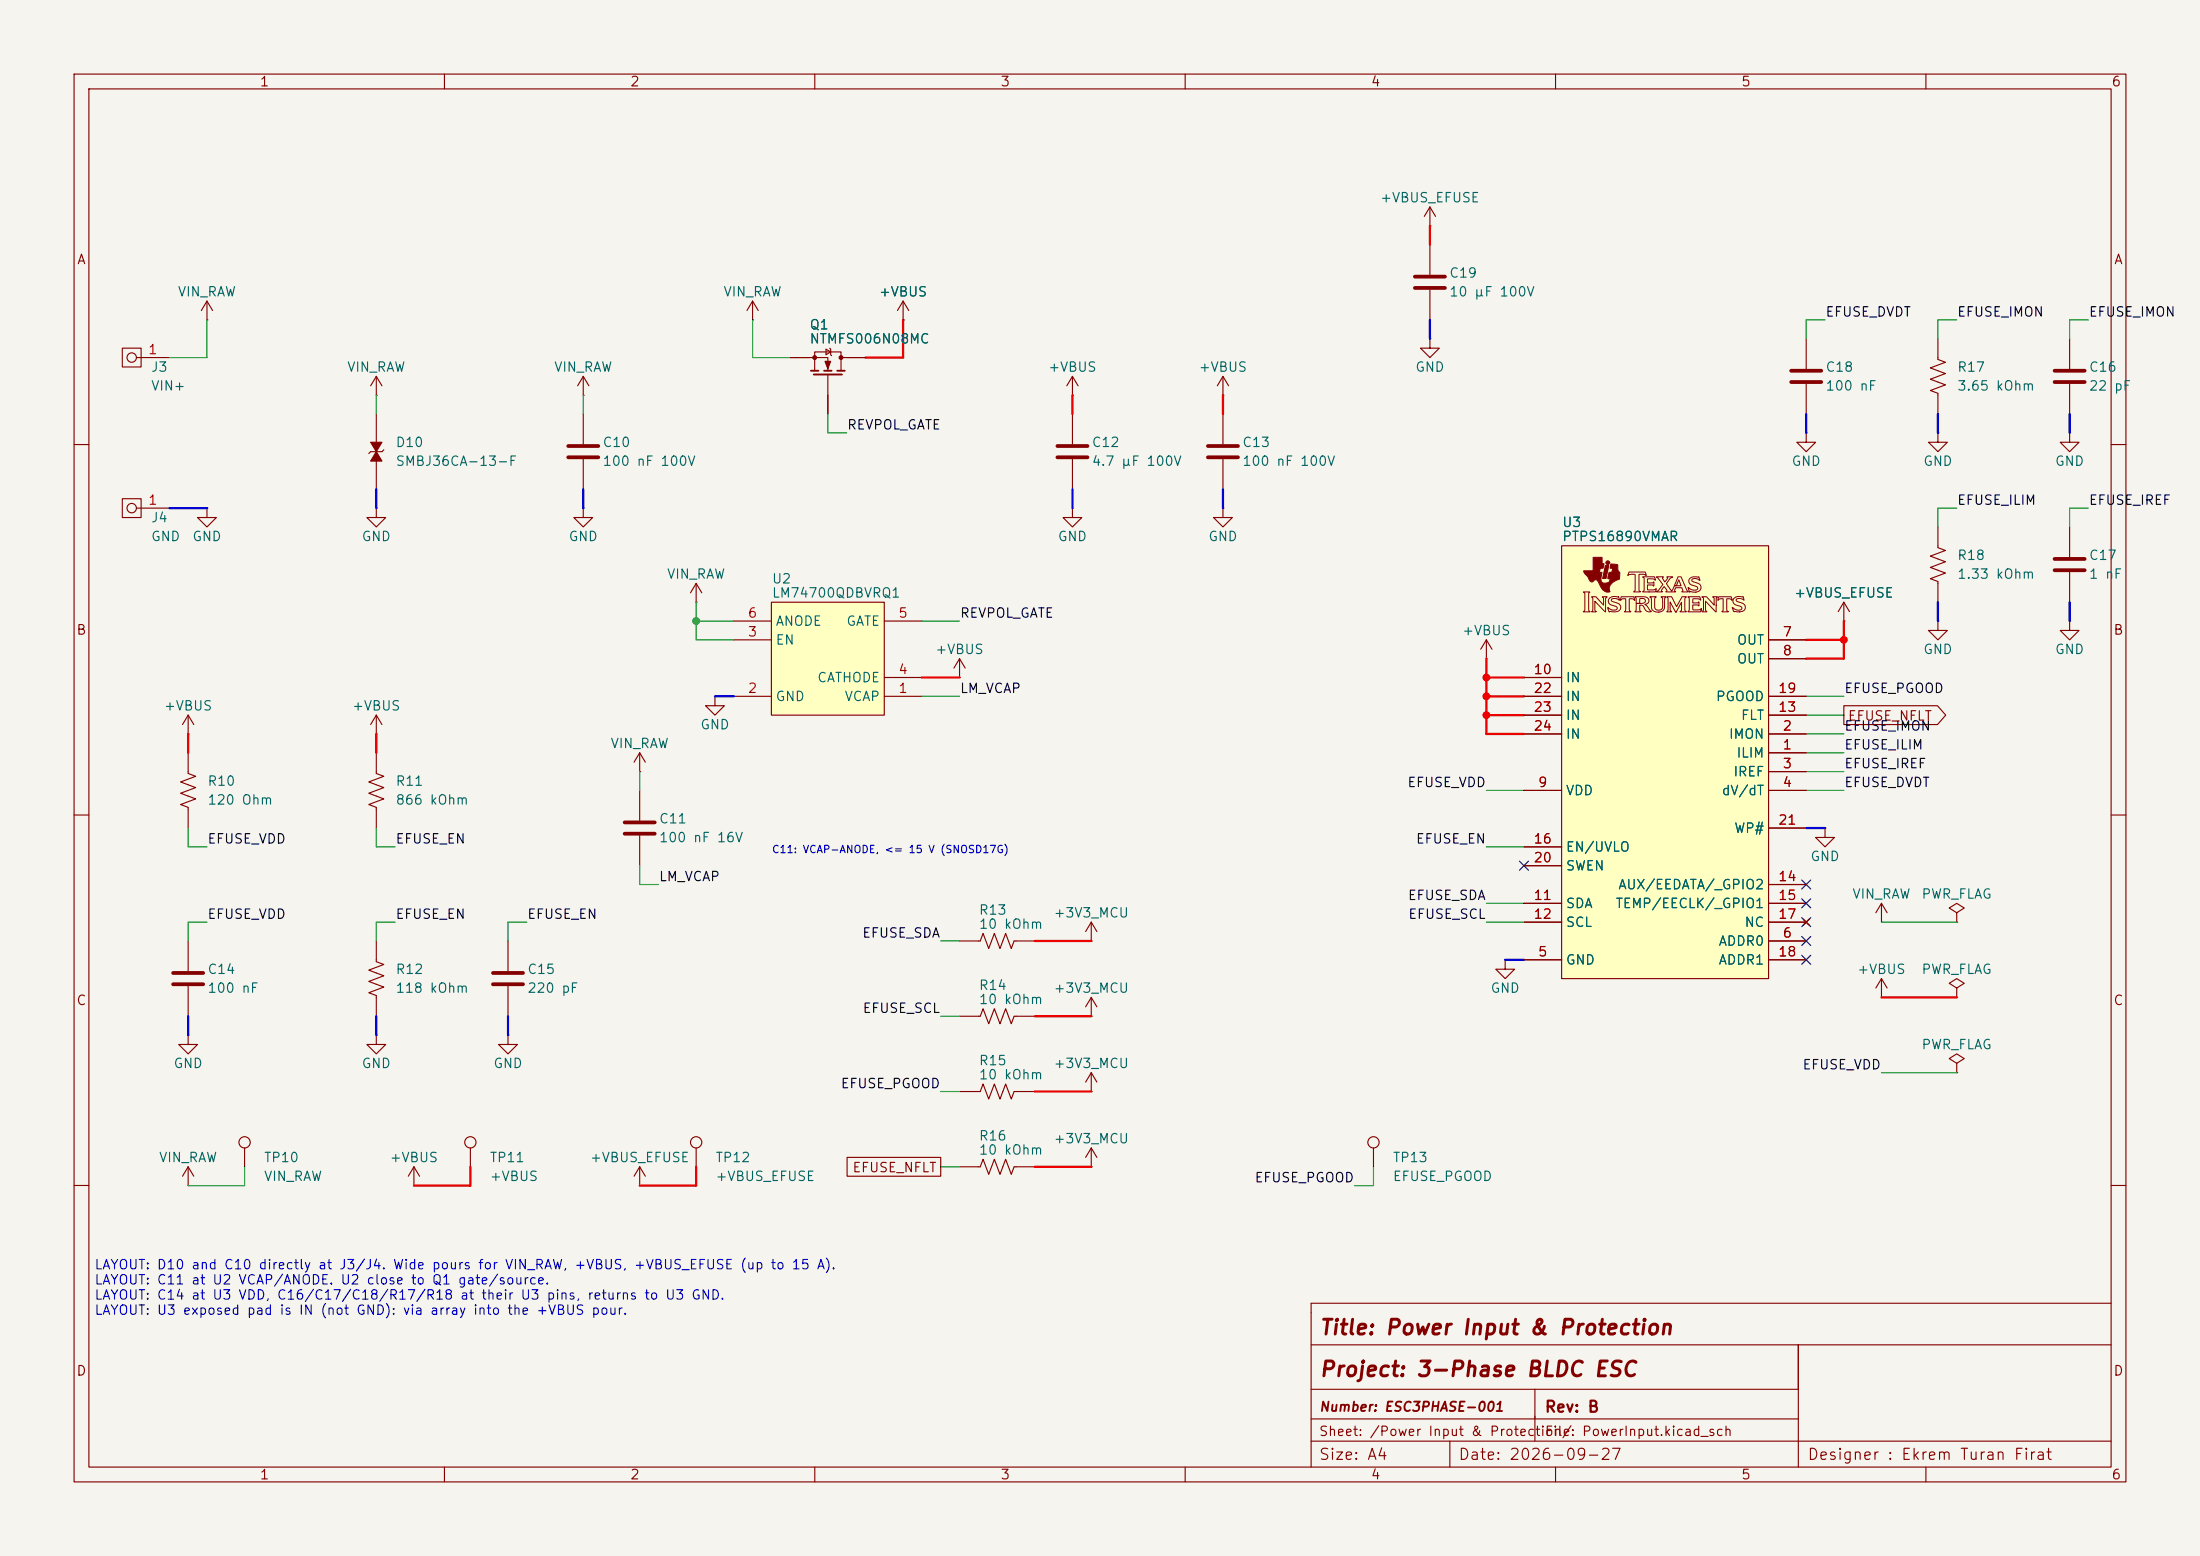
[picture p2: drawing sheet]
<svg xmlns="http://www.w3.org/2000/svg" width="297mm" height="210mm" viewBox="0 0 297 210" stroke-linecap="round" stroke-linejoin="round" font-family="sans-serif">
<path d="M0 0h297v210h-297z" fill="#f5f4ef" stroke="#f5f4ef" stroke-width=".14"/>
<g fill="none" stroke="#840000" stroke-width=".15">
<path d="M10 10h277v190h-277zM12 12h273v186h-273zM60 10v2M110 10v2M160 10v2M210 10v2M260 10v2M261.6 58.4v1.3h1.3l-1.3 1.3-1.3-1.3h1.3M261.6 58.4h.1M279.4 58.4v1.3h1.3l-1.3 1.3-1.3-1.3h1.3M279.4 58.4h.1M10 60h2"/>
<path d="M78.7 68.6v1.3h1.3l-1.3 1.2-1.2-1.2h1.2M78.7 68.6h.1M285 60h2M10 110h2M25.4 101.6v2.8l1 .4-2 .7 2 .8-2 .8 2 .7-2 .8 1 .4v2.8M285 110h2M50.8 127v2.8l1 .4-2 .7 2 .8-2 .8 2 .7-2 .8 1 .4v2.8M50.8 139.7v1.3h1.3l-1.3 1.2-1.3-1.2h1.3M50.8 139.7h.1M68.6 139.7v1.3h1.2l-1.2 1.2-1.3-1.2h1.3M68.6 139.7h.1M68.6 127v4.1"/>
<path d="M68.6 133.1v4.1M63.5 154.9v2.6M10 160h2M285 160h2M285 175.9h-108v22.1M60 198v2M110 198v2M160 198v2M177 194.5h108M177 191.5h65.8M177 187.5h65.8M177 181.5h108"/>
<path d="M195.7 194.5v3.5M207.2 187.5v7M210 198v2M242.8 181.5v16.5M260 198v2"/>
<circle cx="63.5" cy="154.2" r=".76"/>
</g>
<path d="M66.5 131.3h4.1M66.5 132.8h4.1" fill="none" stroke="#840000" stroke-width=".51"/>
<g fill="#000">
<path d="M219.9 77.2h1.9a.36 .36 0 0 1 .3 .1 .36 .36 0 0 1 .1 .4l-.3-.2-.6 .1v2l.1 .3h-.8l.2-.2v-1.9a.23 .23 0 0 0-.1-.3 .23 .23 0 0 0-.3 0h-.4l-.2 .2zM221.8 77.8h1.5l.1 .5a.92 .92 0 0 0-1-.1v.5h.7l.2-.2v.6l-.2-.1-.7-.1v.4a.22 .22 0 0 0 0 .3 .22 .22 0 0 0 .3 0h.6l.3-.2-.1 .5h-1.7l.2-.2v-1.6zM223.6 77.8h1a.44 .44 0 0 0 .2 .7l.1-.2a.23 .23 0 0 0 .2-.2 .23 .23 0 0 0-.1-.2l.8-.1-.3 .3-.5 .7 .5 .8a.17 .17 0 0 0 .2 .2 .17 .17 0 0 0 .1-.3l.2-.5h.9l-.3-.7-.3 .7h-.3l.5-1.1h.4l.8 1.7 .2 .3h-.8a.33 .33 0 0 0 .1-.3 .33 .33 0 0 0-.3-.3h-.7v.1a.29 .29 0 0 0 0 .5h-1.3a.23 .23 0 0 0 .2-.3 .23 .23 0 0 0-.2-.2l-.2-.2h-.1a.49 .49 0 0 0-.2 .6v.1h-.8l.3-.2 .6-.8zM228.1 78.1a1.62 1.62 0 0 1 1.2-.2l.2 .4a.81 .81 0 0 0-1.1 0l.2 .2a1.09 1.09 0 0 1 1 .7 .94 .94 0 0 1-1.4 .6l-.1 .1-.2-.6a.98 .98 0 0 0 1.3 .2 .79 .79 0 0 0-.8-.5l-.2-.2a.54 .54 0 0 1-.1-.7zM213.8 79.9h.8l-.1 .2v2.3l.1 .2h-.8l.1-.3 .1-1.5-.1-.7zM214.9 80.5h.5l1.1 1.2v-.3a.79 .79 0 0 0-.2-.8l.7-.1-.2 .3v1.8l-1.5-1.5v.6a.82 .82 0 0 0 .2 .9h-.6a.56 .56 0 0 0 .1-.7v-.3a.97 .97 0 0 0-.1-1zM217.3 80.8a1.67 1.67 0 0 1 1.1-.3h.1l.1 .5a.76 .76 0 0 0-1.1 0l.2 .2a1.22 1.22 0 0 1 1.1 .7 .76 .76 0 0 1-1.1 .7h-.4a.41 .41 0 0 1-.3-.5l.1-.1a.86 .86 0 0 0 1.2 .1 1.04 1.04 0 0 0-.9-.5h-.1a.53 .53 0 0 1 0-.8zM218.9 80.5h1.7l.1 .5a.47 .47 0 0 0-.7-.1v1a.46 .46 0 0 0 .1 .6l-.8 .1a.55 .55 0 0 0 .2-.7v-.8a.24 .24 0 0 0-.1-.3 .24 .24 0 0 0-.3 0l-.3 .2zM220.7 80.5h.8a1 1 0 0 1 1.1 .5 .52 .52 0 0 1-.6 .6l.9 .9a.69 .69 0 0 1-1-.6l-.2-.2h-.3v.3a.37 .37 0 0 0 .1 .5l-.8 .1a.69 .69 0 0 0 .2-.8v-.4h.7a.38 .38 0 0 0 .5-.3 .38 .38 0 0 0-.5-.3 .23 .23 0 0 0-.3 .1 .23 .23 0 0 0 .1 .2v.3h-.5v-.2a.61 .61 0 0 0-.2-.7zM222.7 80.5l.9 .1a.49 .49 0 0 0-.2 .7v.2a.6 .6 0 0 0 .2 .8 .6 .6 0 0 0 .7-.1l.2-.2v-.8a.5 .5 0 0 0-.2-.6l.6-.1a.72 .72 0 0 0-.2 .9v.3a.81 .81 0 0 1-.3 .8 .81 .81 0 0 1-.8 .1 .89 .89 0 0 1-.7-1.2v-.3a.48 .48 0 0 0-.2-.6zM225 80.5h.7l.6 1.4 .8-1.4h.6a.87 .87 0 0 0-.3 1 1.1 1.1 0 0 0 .2 1l.1 .1-.9-.1a.44 .44 0 0 0 .2-.6v-.6l-.8 1.3-.7-1.4v.4a.84 .84 0 0 0 .1 .9l.1 .1h-.7l.2-.2v-.6v-1zM227.9 80.5h1.6l.1 .5-.3-.2h-.5a.23 .23 0 0 0-.2 0 .23 .23 0 0 0-.1 .3v.3h.7l.2-.2v.6l-.2-.1-.7-.1v.4a.24 .24 0 0 0 .1 .3 .24 .24 0 0 0 .3 0h.1a.7 .7 0 0 0 .7-.2l-.1 .5h-1.7l.1-.2 .1-.6-.1-1z"/>
<path d="M229.8 80.5h.6l1 1.2v-.5a.52 .52 0 0 0-.2-.6l.7-.1-.2 .3v1.8l-1.5-1.5 .1 1.3 .1 .2h-.6l.2-.2v-.5v-1.1zM232 80.5h1.7l.1 .5-.2-.2h-.5v1.6l.2 .2h-.8l.1-.3v-1.4l-.4-.1-.3 .2zM234.1 80.7a1.36 1.36 0 0 1 1.2-.1v-.1l.1 .5a.79 .79 0 0 0-1 0 .99 .99 0 0 0 .8 .4 .62 .62 0 0 1 .4 .8 .62 .62 0 0 1-.8 .4h-.7l-.2-.6a1.4 1.4 0 0 0 1 .3 .29 .29 0 0 0 .2-.3 .29 .29 0 0 0-.3-.2 .67 .67 0 0 1-.7-.3 .67 .67 0 0 1 0-.8z"/>
</g>
<path d="M210.8 73.7h28v58.4h-28z" fill="#ffffc2"/>
<g fill="none" stroke="#840000" stroke-width=".14">
<path d="M213.8 79.9h.8l-.1 .2v2.3l.1 .2h-.8l.1-.3 .1-1.5-.1-.7zM219.9 77.2h1.9a.36 .36 0 0 1 .3 .1 .36 .36 0 0 1 .1 .4l-.3-.2-.6 .1v2l.1 .3h-.8l.2-.2v-1.9a.23 .23 0 0 0-.1-.3 .23 .23 0 0 0-.3 0h-.4l-.2 .2zM221.8 77.8h1.5l.1 .5a.92 .92 0 0 0-1-.1v.5h.7l.2-.2v.6l-.2-.1-.7-.1v.4a.22 .22 0 0 0 0 .3 .22 .22 0 0 0 .3 0h.6l.3-.2-.1 .5h-1.7l.2-.2v-1.6zM223.6 77.8h1a.44 .44 0 0 0 .2 .7l.1-.2a.23 .23 0 0 0 .2-.2 .23 .23 0 0 0-.1-.2l.8-.1-.3 .3-.5 .7 .5 .8a.17 .17 0 0 0 .2 .2 .17 .17 0 0 0 .1-.3l.2-.5h.9l-.3-.7-.3 .7h-.3l.5-1.1h.4l.8 1.7 .2 .3h-.8a.33 .33 0 0 0 .1-.3 .33 .33 0 0 0-.3-.3h-.7v.1a.29 .29 0 0 0 0 .5h-1.3a.23 .23 0 0 0 .2-.3 .23 .23 0 0 0-.2-.2l-.2-.2h-.1a.49 .49 0 0 0-.2 .6v.1h-.8l.3-.2 .6-.8zM228.1 78.1a1.62 1.62 0 0 1 1.2-.2l.2 .4a.81 .81 0 0 0-1.1 0l.2 .2a1.09 1.09 0 0 1 1 .7 .94 .94 0 0 1-1.4 .6l-.1 .1-.2-.6a.98 .98 0 0 0 1.3 .2 .79 .79 0 0 0-.8-.5l-.2-.2a.54 .54 0 0 1-.1-.7zM214.9 80.5h.5l1.1 1.2v-.3a.79 .79 0 0 0-.2-.8l.7-.1-.2 .3v1.8l-1.5-1.5v.6a.82 .82 0 0 0 .2 .9h-.6a.56 .56 0 0 0 .1-.7v-.3a.97 .97 0 0 0-.1-1zM217.3 80.8a1.67 1.67 0 0 1 1.1-.3h.1l.1 .5a.76 .76 0 0 0-1.1 0l.2 .2a1.22 1.22 0 0 1 1.1 .7 .76 .76 0 0 1-1.1 .7h-.4a.41 .41 0 0 1-.3-.5l.1-.1a.86 .86 0 0 0 1.2 .1 1.04 1.04 0 0 0-.9-.5h-.1a.53 .53 0 0 1 0-.8zM218.9 80.5h1.7l.1 .5a.47 .47 0 0 0-.7-.1v1a.46 .46 0 0 0 .1 .6l-.8 .1a.55 .55 0 0 0 .2-.7v-.8a.24 .24 0 0 0-.1-.3 .24 .24 0 0 0-.3 0l-.3 .2zM220.7 80.5h.8a1 1 0 0 1 1.1 .5 .52 .52 0 0 1-.6 .6l.9 .9a.69 .69 0 0 1-1-.6l-.2-.2h-.3v.3a.37 .37 0 0 0 .1 .5l-.8 .1a.69 .69 0 0 0 .2-.8v-.4h.7a.38 .38 0 0 0 .5-.3 .38 .38 0 0 0-.5-.3 .23 .23 0 0 0-.3 .1 .23 .23 0 0 0 .1 .2v.3h-.5v-.2a.61 .61 0 0 0-.2-.7zM222.7 80.5l.9 .1a.49 .49 0 0 0-.2 .7v.2a.6 .6 0 0 0 .2 .8 .6 .6 0 0 0 .7-.1l.2-.2v-.8a.5 .5 0 0 0-.2-.6l.6-.1a.72 .72 0 0 0-.2 .9v.3a.81 .81 0 0 1-.3 .8 .81 .81 0 0 1-.8 .1 .89 .89 0 0 1-.7-1.2v-.3a.48 .48 0 0 0-.2-.6zM225 80.5h.7l.6 1.4 .8-1.4h.6a.87 .87 0 0 0-.3 1 1.1 1.1 0 0 0 .2 1l.1 .1-.9-.1a.44 .44 0 0 0 .2-.6v-.6l-.8 1.3-.7-1.4v.4a.84 .84 0 0 0 .1 .9l.1 .1h-.7l.2-.2v-.6v-1zM227.9 80.5h1.6l.1 .5-.3-.2h-.5a.23 .23 0 0 0-.2 0 .23 .23 0 0 0-.1 .3v.3h.7l.2-.2v.6l-.2-.1-.7-.1v.4a.24 .24 0 0 0 .1 .3 .24 .24 0 0 0 .3 0h.1a.7 .7 0 0 0 .7-.2l-.1 .5h-1.7l.1-.2 .1-.6-.1-1z"/>
<path d="M229.8 80.5h.6l1 1.2v-.5a.52 .52 0 0 0-.2-.6l.7-.1-.2 .3v1.8l-1.5-1.5 .1 1.3 .1 .2h-.6l.2-.2v-.5v-1.1zM232 80.5h1.7l.1 .5-.2-.2h-.5v1.6l.2 .2h-.8l.1-.3v-1.4l-.4-.1-.3 .2zM234.1 80.7a1.36 1.36 0 0 1 1.2-.1v-.1l.1 .5a.79 .79 0 0 0-1 0 .99 .99 0 0 0 .8 .4 .62 .62 0 0 1 .4 .8 .62 .62 0 0 1-.8 .4h-.7l-.2-.6a1.4 1.4 0 0 0 1 .3 .29 .29 0 0 0 .2-.3 .29 .29 0 0 0-.3-.2 .67 .67 0 0 1-.7-.3 .67 .67 0 0 1 0-.8z"/>
</g>
<g fill="#840000" stroke="#840000" stroke-width=".14">
<path d="M216.7 76.3h.3a.16 .16 0 0 1 .2 .1 .16 .16 0 0 1-.1 .2l-.3 1.5h-.4z"/>
<path d="M215.1 75.2h1.2v.8l.2 .1-.1 .6a.34 .34 0 0 0-.4 .3l-.1 .2 .4 .1-.2 .7a.58 .58 0 0 0 .2 .6 .58 .58 0 0 0 .7 .1l.3-.1v-.3a.16 .16 0 0 0 .1-.2 .16 .16 0 0 0-.3 0v-.1l.1-.8h.4l.1-.5h-.3a.4 .4 0 0 1 .2-.6l.8 .1v.3a.66 .66 0 0 0 .3 .7l-.1 1-.4 .1a1.32 1.32 0 0 0-.9 1.6 1.34 1.34 0 0 1-1.4-1.1 .56 .56 0 0 0-.6-.5 .42 .42 0 0 1-.5 .2 .42 .42 0 0 1-.3-.4l-.2-.3a.85 .85 0 0 1-.5-.8h1.3z"/>
<circle cx="217.1" cy="75.9" r=".26"/>
</g>
<g fill="none" stroke="#840000" stroke-width=".15">
<path d="M16.5 47h2.5v2.5h-2.5zM18.4 48.3h4.5M27.9 43.2h.1M27.9 40.6l-.7 1.3M27.9 40.6l.8 1.3M27.9 40.6v2.6M50.8 53.3h.1M50.8 50.8l-.8 1.3M50.8 50.8l.8 1.3M50.8 50.8v2.5M50.8 55.9v3.8M243.8 58.4v1.3h1.3l-1.3 1.3-1.2-1.3h1.2"/>
<path d="M243.8 58.4h.1M243.8 45.7v4.1M243.8 51.8v4.1M279.4 45.7v4.1M279.4 51.8v4.1M16.5 67.3h2.5v2.6h-2.5zM18.4 68.6h4.5M27.9 68.6v1.3h1.3l-1.3 1.2-1.2-1.2h1.2M27.9 68.6h.1M50.8 68.6v1.3h1.3l-1.3 1.2-1.3-1.2h1.3M50.8 68.6h.1M50.8 62.2v3.8"/>
<path d="M51.8 60.7l-.2 .3h-1.6l-.2 .2M94 78.7v2.6M94 78.7l-.8 1.3M94 78.7l.7 1.3M210.8 73.7h28v58.4h-28zM279.4 71.1v4.1M279.4 77.2v4.1M25.4 99.1h.1M25.4 96.5v2.6M25.4 96.5l-.8 1.3M25.4 96.5l.8 1.3M94 81.3h.1"/>
<path d="M96.5 94v1.3h1.3l-1.3 1.2-1.3-1.2h1.3M96.5 94h.1M205.7 99.1h5.1M205.7 91.4h5.1M205.7 96.5h5.1M205.7 94h5.1M238.8 99.1h5M238.8 86.4h5M238.8 88.9h5M238.8 96.5h5M238.8 94h5M86.4 104.1h.1"/>
<path d="M86.4 101.6v2.5M86.4 106.7v4M86.4 112.8v4M86.4 101.6l-.8 1.3M86.4 101.6l.7 1.3M205.7 106.7h5.1M205.7 114.3h5.1M205.7 116.8h5.1M238.8 101.6h5M238.8 104.1h5M238.8 106.7h5M238.8 119.4h5"/>
<path d="M238.8 111.8h5M246.4 111.8v1.2h1.2l-1.2 1.3-1.3-1.3h1.3M246.4 111.8h.1M25.4 139.7v1.3h1.3l-1.3 1.2-1.3-1.2h1.3M25.4 139.7h.1M25.4 127v4.1M25.4 133.1v4.1M147.3 127h.1M147.3 137.2h.1M147.3 124.5l-.7 1.2M147.3 124.5l.8 1.2M147.3 124.5v2.5"/>
<path d="M147.3 134.6v2.6M147.3 134.6l-.7 1.3M147.3 134.6l.8 1.3M205.7 129.5h5.1M205.7 121.9h5.1M205.7 124.5h5.1M238.8 129.5h5M238.8 127h5M238.8 121.9h5M238.8 124.5h5M243.5 124.1l.7 .7M244.2 124.1l-.7 .7"/>
<path d="M254 124.5h.1M254 134.6h.1M254 121.9l-.8 1.3M254 121.9l.8 1.3M254 121.9v2.6M254 132.1v2.5M254 132.1l-.8 1.3M254 132.1l.8 1.3M264.2 133.4l1-.7-1-.6-1.1 .6 1.1 .7v1.2M264.2 134.6h.1M264.2 123.2l1-.6-1-.7-1.1 .7 1.1 .6v1.3M264.2 124.5h.1"/>
<path d="M25.4 157.5l-.8 1.3M25.4 157.5l.8 1.3M25.4 157.5v2.5M33 154.9v2.6M55.9 157.5l-.8 1.3M55.9 157.5l.7 1.3M55.9 157.5v2.5M86.4 157.5l-.8 1.3M86.4 157.5l.7 1.3M86.4 157.5v2.5M94 154.9v2.6M129.5 147.3h2.8l.4-1 .8 2 .7-2 .8 2 .8-2 .7 2 .4-1h2.8"/>
<path d="M264.2 143.5l1-.6-1-.7-1.1 .7 1.1 .6v1.3M264.2 144.8h.1M25.4 160h.1M55.9 160h.1M86.4 160h.1"/>
<circle cx="17.8" cy="48.3" r=".63"/>
<circle cx="17.8" cy="68.6" r=".63"/>
<circle cx="33" cy="154.2" r=".76"/>
<circle cx="94" cy="154.2" r=".76"/>
</g>
<path d="M241.8 50h4.1M241.8 51.6h4.1M277.4 50h4M277.4 51.6h4M277.4 75.4h4M277.4 77h4M84.3 111h4.1M84.3 112.5h4.1M23.4 131.3h4M23.4 132.8h4" fill="none" stroke="#840000" stroke-width=".51"/>
<g fill="#840000" stroke="#840000" stroke-width=".15">
<path d="M50 59.7h1.6l-.8 1.3z"/>
<path d="M50.8 61l.8 1.2h-1.6z"/>
</g>
<path d="M104.1 81.3h15.3v15.2h-15.3z" fill="#ffffc2"/>
<g fill="none" stroke="#840000" stroke-width=".15">
<path d="M193 30.5h.1M193 27.9v2.6M193 33v4.1M193 39.1v4.1M193 27.9l-.7 1.3M193 27.9l.8 1.3M78.7 53.3h.1M78.7 50.8v2.5M78.7 55.9v4M78.7 50.8l-.7 1.3M78.7 50.8l.8 1.3M101.6 43.2h.1"/>
<path d="M101.6 40.6l-.8 1.3M101.6 40.6l.8 1.3M101.6 40.6v2.6M106.7 48.3h5.1v1.7M110 50v-2.5h3.5v2.5M111.5 47.1l.6 .4-.6 .4zM111.8 50.5v5.4M112 47l.1 .1v.8l.2 .1M113.5 48.3h3.3M121.9 43.2h.1M121.9 40.6l-.7 1.3M121.9 40.6l.8 1.3"/>
<path d="M121.9 40.6v2.6M144.8 53.3h.1M144.8 50.8l-.8 1.3M144.8 50.8l.7 1.3M144.8 50.8v2.5M144.8 55.9v4M165.1 53.3h.1M165.1 50.8l-.8 1.3M165.1 50.8l.8 1.3M165.1 50.8v2.5M165.1 55.9v4M193 45.7v1.3h1.3l-1.3 1.3-1.2-1.3h1.2"/>
<path d="M193 45.7h.1M261.6 45.7v2.8l1 .4-2 .8 2 .7-2 .8 2 .7-2 .8 1 .4v2.8M78.7 62v4M144.8 68.6v1.3h1.2l-1.2 1.2-1.3-1.2h1.3M144.8 68.6h.1M144.8 62v4M165.1 68.6v1.3h1.3l-1.3 1.2-1.3-1.2h1.3M165.1 68.6h.1M165.1 62v4M261.6 71.1v2.8l1 .4-2 .8 2 .7-2 .8 2 .7-2 .8 1 .4v2.8M50.8 99.1h.1M50.8 96.5v2.6"/>
<path d="M50.8 96.5l-.8 1.3M50.8 96.5l.8 1.3M99.1 94h5M99.1 86.4h5M99.1 83.8h5M104.1 81.3h15.3v15.2h-15.3zM119.4 94h5.1M119.4 91.4h5.1M119.4 83.8h5.1M129.5 91.4h.1M129.5 88.9l-.7 1.3M129.5 88.9l.8 1.3"/>
<path d="M129.5 88.9v2.5M200.7 88.9h.1M200.7 86.4l-.8 1.2M200.7 86.4l.7 1.2M200.7 86.4v2.5M205.7 94h5.1M205.7 91.4h5.1M205.7 99.1h5.1M205.7 96.5h5.1M238.8 94h5M238.8 86.4h5M238.8 99.1h5"/>
<path d="M238.8 88.9h5M238.8 96.5h5M248.9 83.8h.1M248.9 95.2h12.7l1.1 1.3-1.1 1.3h-12.7zM248.9 81.3l-.7 1.3M248.9 81.3l.8 1.3M248.9 81.3v2.5M261.6 83.8v1.3h1.3l-1.3 1.3-1.3-1.3h1.3M261.6 83.8h.1M279.4 83.8v1.3h1.3l-1.3 1.3-1.3-1.3h1.3M279.4 83.8h.1M50.8 101.6v2.8l1 .4-2 .7 2 .8-2 .8 2 .7-2 .8 1 .4v2.8"/>
<path d="M205.7 106.7h5.1M205.7 114.3h5.1M205.7 116.8h5.1M238.8 101.6h5M238.8 104.1h5M238.8 106.7h5M238.8 119.4h5M238.8 111.8h5M129.5 127h2.8l.4-1 .8 2 .7-2 .8 2 .8-2 .7 2 .4-1h2.8M129.5 137.2h2.8l.4-1.1 .8 2.1 .7-2.1 .8 2.1 .8-2.1 .7 2.1 .4-1h2.8M203.2 129.5v1.3h1.3l-1.3 1.3-1.3-1.3h1.3M203.2 129.5h.1"/>
<path d="M205.7 129.5h5.1M205.7 121.9h5.1M205.7 124.5h5.1M238.8 127h5M238.8 129.5h5M238.8 121.9h5M238.8 124.5h5M243.5 124.1l.7 .7M244.2 124.1l-.7 .7M114.4 156.2h12.6v2.6h-12.6zM129.5 157.5h2.8l.4-1 .8 2 .7-2 .8 2 .8-2 .7 2 .4-1h2.8M147.3 157.5h.1"/>
<path d="M147.3 147.3h.1M147.3 154.9l-.7 1.3M147.3 154.9l.8 1.3M147.3 144.8v2.5M147.3 154.9v2.6M147.3 144.8l-.7 1.3M147.3 144.8l.8 1.3M185.4 154.9v2.6"/>
<circle cx="185.4" cy="154.2" r=".76"/>
</g>
<path d="M191 37.3h4.1M191 38.9h4.1M76.7 60.2h4.1M76.7 61.7h4.1M142.7 60.2h4.1M142.7 61.7h4.1M163.1 60.2h4M163.1 61.7h4" fill="none" stroke="#840000" stroke-width=".51"/>
<path d="M109.5 50h1M109.9 50.5h3.8M111.3 50h1M113 50h1" fill="none" stroke="#840000" stroke-width=".25"/>
<g fill="#840000" stroke="#840000" stroke-width=".15">
<path d="M111.4 48.8h.7l-.3 1z"/>
<circle cx="113.5" cy="48.3" r=".25"/>
<circle cx="110" cy="48.3" r=".25"/>
</g>
<g fill="none" stroke="#009600" stroke-width=".15">
<path d="M27.9 43.2v5.1h-5M50.8 53.3v2.6M78.7 53.3v2.6M101.6 43.2v5.1h5.1M111.8 55.9v2.5h2.5M246.4 43.2h-2.6v2.5M264.2 43.2h-2.6v2.5M281.9 43.2h-2.5v2.5M264.2 68.6h-2.6v2.5M281.9 68.6h-2.5v2.5M94 81.3v5.1h5.1M94 83.8h5.1"/>
<path d="M124.5 83.8h5M124.5 94h5M243.8 94h5.1M243.8 99.1h5.1M243.8 96.5h5.1M25.4 111.8v2.5h2.5M50.8 111.8v2.5h2.5M86.4 116.8v2.6h2.5M86.4 104.1v2.6M200.7 114.3h5M200.7 106.7h5M243.8 101.6h5.1"/>
<path d="M243.8 104.1h5.1M243.8 106.7h5.1M27.9 124.5h-2.5v2.5M53.3 124.5h-2.5v2.5M71.1 124.5h-2.5v2.5M127 127h2.5M127 137.2h2.5M200.7 124.5h5M200.7 121.9h5M254 124.5h10.2M33 157.5v2.5h-7.6M127 157.5h2.5"/>
<path d="M127 147.3h2.5M185.4 157.5v2.5h-2.5M254 144.8h10.2"/>
</g>
<g fill="none" stroke="#f00" stroke-width=".3">
<path d="M193 30.5v2.5M121.9 43.2v5.1h-5.1M144.8 53.3v2.6M165.1 53.3v2.6M25.4 99.1v2.5M50.8 99.1v2.5M124.5 91.4h5M200.7 91.4h5M200.7 94h5M200.7 88.9v10.2h5M200.7 96.5h5M243.8 86.4h5.1"/>
<path d="M248.9 83.8v5.1h-5.1M139.7 137.2h7.6M139.7 127h7.6M254 134.6h10.2M63.5 157.5v2.5h-7.6M94 157.5v2.5h-7.6M139.7 147.3h7.6M139.7 157.5h7.6"/>
</g>
<g fill="none" stroke="#00f" stroke-width=".3">
<path d="M193 43.2v2.5M243.8 55.9v2.5M261.6 55.9v2.5M279.4 55.9v2.5M22.9 68.6h5M50.8 66v2.6M78.7 66v2.6M144.8 66v2.6M165.1 66v2.6M96.5 94h2.6M261.6 81.3v2.5M279.4 81.3v2.5"/>
<path d="M243.8 111.8h2.6M25.4 137.2v2.5M50.8 137.2v2.5M68.6 137.2v2.5M203.2 129.5h2.5"/>
</g>
<path d="M205.1 116.2l1.2 1.2M206.3 116.2l-1.2 1.2M243.2 118.8l1.2 1.2M244.4 118.8l-1.2 1.2M243.2 121.3l1.2 1.2M243.2 128.9l1.2 1.2M243.2 123.9l1.2 1.2M243.2 126.4l1.2 1.2M244.4 121.3l-1.2 1.2M244.4 128.9l-1.2 1.2M244.4 123.9l-1.2 1.2M244.4 126.4l-1.2 1.2" fill="none" stroke="#000084" stroke-width=".15"/>
<g fill="#f00" stroke="#f00" stroke-width=".14">
<circle cx="248.9" cy="86.4" r=".46"/>
<circle cx="200.7" cy="91.4" r=".46"/>
<circle cx="200.7" cy="94" r=".46"/>
<circle cx="200.7" cy="96.5" r=".46"/>
</g>
<circle cx="94" cy="83.8" r=".46" fill="#009600" stroke="#009600" stroke-width=".14"/>
<g font-size="2" fill="#840000">
<text x="178" y="180.7">Title: Power Input &amp; Protection</text>
<text x="178" y="186.3">Project: 3-Phase BLDC ESC</text>
</g>
<g font-size="1.5" fill="#840000">
<text x="208.4" y="191">Rev: B</text>
<text x="178" y="197.4">Size: A4</text>
<text x="196.8" y="197.4">Date: 2026-09-27</text>
<text x="243.9" y="197.4">Designer : Ekrem Turan Firat</text>
</g>
<g font-size="1.3" fill="#840000">
<text x="35" y="12">1</text>
<text x="85" y="12">2</text>
<text x="135" y="12">3</text>
<text x="185" y="12">4</text>
<text x="235" y="12">5</text>
<text x="285" y="12">6</text>
<text x="10.3" y="36">A</text>
<text x="285.3" y="36">A</text>
<text x="10.2" y="86">B</text>
<text x="285.2" y="86">B</text>
<text x="249.4" y="97.6">EFUSE_NFLT</text>
<text x="10.2" y="136">C</text>
<text x="285.2" y="136">C</text>
<text x="115" y="158.5">EFUSE_NFLT</text>
<text x="10.2" y="186">D</text>
<text x="285.2" y="186">D</text>
<text x="178" y="190.8">Number: ESC3PHASE-001</text>
<text x="178" y="194.1">Sheet: /Power Input &amp; Protection/</text>
<text x="208.5" y="194.1">File: PowerInput.kicad_sch</text>
<text x="35" y="200">1</text>
<text x="85" y="200">2</text>
<text x="135" y="200">3</text>
<text x="185" y="200">4</text>
<text x="235" y="200">5</text>
<text x="285" y="200">6</text>
</g>
<g font-size="1.3" fill="#006464">
<text x="186.2" y="27.6">+VBUS_EFUSE</text>
<text x="23.9" y="40.3">VIN_RAW</text>
<text x="97.6" y="40.3">VIN_RAW</text>
<text x="118.6" y="40.3">+VBUS</text>
<text x="195.6" y="37.8">C19</text>
<text x="195.6" y="40.3">10 µF 100V</text>
<text x="109.2" y="44.8">Q1</text>
<text x="109.2" y="46.7">NTMFS006N08MC</text>
<text x="20.3" y="50.5">J3</text>
<text x="20.3" y="53">VIN+</text>
<text x="46.8" y="50.5">VIN_RAW</text>
<text x="74.7" y="50.5">VIN_RAW</text>
<text x="141.4" y="50.5">+VBUS</text>
<text x="161.7" y="50.5">+VBUS</text>
<text x="191" y="50.5">GND</text>
<text x="246.4" y="50.5">C18</text>
<text x="246.4" y="53">100 nF</text>
<text x="264.1" y="50.5">R17</text>
<text x="264.1" y="53">3.65 kOhm</text>
<text x="281.9" y="50.5">C16</text>
<text x="281.9" y="53">22</text>
<text x="285.3" y="53">pF</text>
<text x="53.3" y="60.7">D10</text>
<text x="53.3" y="63.2">SMBJ36CA-13-F</text>
<text x="81.3" y="60.7">C10</text>
<text x="81.3" y="63.2">100 nF 100V</text>
<text x="147.3" y="60.7">C12</text>
<text x="147.3" y="63.2">4.7 µF 100V</text>
<text x="167.6" y="60.7">C13</text>
<text x="167.6" y="63.2">100 nF 100V</text>
<text x="241.8" y="63.2">GND</text>
<text x="259.6" y="63.2">GND</text>
<text x="277.3" y="63.2">GND</text>
<text x="20.3" y="70.8">J4</text>
<text x="210.8" y="71.4">U3</text>
<text x="20.3" y="73.4">GND</text>
<text x="25.9" y="73.4">GND</text>
<text x="48.7" y="73.4">GND</text>
<text x="76.7" y="73.4">GND</text>
<text x="142.7" y="73.4">GND</text>
<text x="163" y="73.4">GND</text>
<text x="210.8" y="73.4">PTPS16890VMAR</text>
<text x="264.1" y="75.9">R18</text>
<text x="281.9" y="75.9">C17</text>
<text x="90" y="78.4">VIN_RAW</text>
<text x="104.1" y="79.1">U2</text>
<text x="104.1" y="81">LM74700QDBVRQ1</text>
<text x="242.1" y="81">+VBUS_EFUSE</text>
<text x="264.1" y="78.4">1.33 kOhm</text>
<text x="281.9" y="78.4">1 nF</text>
<text x="104.6" y="87.3">EN</text>
<text x="104.6" y="84.8">ANODE</text>
<text x="114.2" y="84.8">GATE</text>
<text x="126.2" y="88.6">+VBUS</text>
<text x="197.3" y="86.1">+VBUS</text>
<text x="234.4" y="87.3">OUT</text>
<text x="234.4" y="89.9">OUT</text>
<text x="259.6" y="88.6">GND</text>
<text x="277.3" y="88.6">GND</text>
<text x="104.6" y="94.9">GND</text>
<text x="110.2" y="92.4">CATHODE</text>
<text x="113.9" y="94.9">VCAP</text>
<text x="211.3" y="92.4">IN</text>
<text x="211.3" y="94.9">IN</text>
<text x="231.6" y="94.9">PGOOD</text>
<text x="22" y="96.2">+VBUS</text>
<text x="47.4" y="96.2">+VBUS</text>
<text x="82.3" y="101.3">VIN_RAW</text>
<text x="94.5" y="98.8">GND</text>
<text x="211.3" y="97.5">IN</text>
<text x="211.3" y="100">IN</text>
<text x="233.3" y="100">IMON</text>
<text x="234.9" y="97.5">FLT</text>
<text x="27.9" y="106.4">R10</text>
<text x="53.3" y="106.4">R11</text>
<text x="211.3" y="107.6">VDD</text>
<text x="232.3" y="107.6">dV/dT</text>
<text x="233.9" y="105.1">IREF</text>
<text x="234.3" y="102.6">ILIM</text>
<text x="27.9" y="108.9">120 Ohm</text>
<text x="53.3" y="108.9">866 kOhm</text>
<text x="88.9" y="111.5">C11</text>
<text x="88.9" y="114">100 nF 16V</text>
<text x="234" y="112.7">WP#</text>
<text x="211.3" y="115.3">EN/UVLO</text>
<text x="211.3" y="117.8">SWEN</text>
<text x="244.3" y="116.5">GND</text>
<text x="132.1" y="123.8">R13</text>
<text x="132.1" y="125.7">10 kOhm</text>
<text x="142.1" y="124.2">+3V3_MCU</text>
<text x="211.3" y="122.9">SDA</text>
<text x="211.3" y="125.4">SCL</text>
<text x="218" y="122.9">TEMP/EECLK/_GPIO1</text>
<text x="218.4" y="120.3">AUX/EEDATA/_GPIO2</text>
<text x="235.4" y="125.4">NC</text>
<text x="250" y="121.6">VIN_RAW</text>
<text x="259.3" y="121.6">PWR_FLAG</text>
<text x="27.9" y="131.8">C14</text>
<text x="53.3" y="131.8">R12</text>
<text x="71.1" y="131.8">C15</text>
<text x="211.3" y="130.5">GND</text>
<text x="231.9" y="128">ADDR0</text>
<text x="231.9" y="130.5">ADDR1</text>
<text x="250.6" y="131.8">+VBUS</text>
<text x="259.3" y="131.8">PWR_FLAG</text>
<text x="27.9" y="134.3">100 nF</text>
<text x="53.3" y="134.3">118 kOhm</text>
<text x="71.1" y="134.3">220 pF</text>
<text x="132.1" y="133.9">R14</text>
<text x="132.1" y="135.8">10 kOhm</text>
<text x="142.1" y="134.3">+3V3_MCU</text>
<text x="201.1" y="134.3">GND</text>
<text x="259.3" y="141.9">PWR_FLAG</text>
<text x="23.3" y="144.5">GND</text>
<text x="48.7" y="144.5">GND</text>
<text x="66.5" y="144.5">GND</text>
<text x="132.1" y="144.1">R15</text>
<text x="132.1" y="146">10 kOhm</text>
<text x="142.1" y="144.5">+3V3_MCU</text>
<text x="132.1" y="154.3">R16</text>
<text x="142.1" y="154.6">+3V3_MCU</text>
<text x="21.4" y="157.2">VIN_RAW</text>
<text x="35.5" y="157.2">TP10</text>
<text x="35.5" y="159.7">VIN_RAW</text>
<text x="52.5" y="157.2">+VBUS</text>
<text x="66" y="157.2">TP11</text>
<text x="66" y="159.7">+VBUS</text>
<text x="79.6" y="157.2">+VBUS_EFUSE</text>
<text x="96.5" y="157.2">TP12</text>
<text x="96.5" y="159.7">+VBUS_EFUSE</text>
<text x="132.1" y="156.2">10 kOhm</text>
<text x="187.9" y="157.2">TP13</text>
<text x="187.9" y="159.7">EFUSE_PGOOD</text>
</g>
<g font-size="1.3" fill="#0f0f0f">
<text x="246.4" y="43.1">EFUSE_DVDT</text>
<text x="264.1" y="43.1">EFUSE_IMON</text>
<text x="281.9" y="43.1">EFUSE_IMON</text>
<text x="114.3" y="58.3">REVPOL_GATE</text>
<text x="264.1" y="68.5">EFUSE_ILIM</text>
<text x="281.9" y="68.5">EFUSE_IREF</text>
<text x="129.5" y="83.7">REVPOL_GATE</text>
<text x="129.5" y="93.9">LM_VCAP</text>
<text x="248.9" y="93.9">EFUSE_PGOOD</text>
<text x="248.9" y="101.5">EFUSE_ILIM</text>
<text x="248.9" y="98.9">EFUSE_IMON</text>
<text x="189.9" y="106.6">EFUSE_VDD</text>
<text x="248.9" y="104">EFUSE_IREF</text>
<text x="248.9" y="106.6">EFUSE_DVDT</text>
<text x="27.9" y="114.2">EFUSE_VDD</text>
<text x="53.3" y="114.2">EFUSE_EN</text>
<text x="88.9" y="119.3">LM_VCAP</text>
<text x="191.1" y="114.2">EFUSE_EN</text>
<text x="27.9" y="124.3">EFUSE_VDD</text>
<text x="53.3" y="124.3">EFUSE_EN</text>
<text x="71.1" y="124.3">EFUSE_EN</text>
<text x="190" y="121.8">EFUSE_SDA</text>
<text x="190" y="124.3">EFUSE_SCL</text>
<text x="116.3" y="126.9">EFUSE_SDA</text>
<text x="116.4" y="137">EFUSE_SCL</text>
<text x="113.4" y="147.2">EFUSE_PGOOD</text>
<text x="243.3" y="144.7">EFUSE_VDD</text>
<text x="169.3" y="159.9">EFUSE_PGOOD</text>
</g>
<g font-size="1.3" fill="#a90000">
<text x="19.9" y="48.1">1</text>
<text x="19.9" y="68.4">1</text>
<text x="100.9" y="83.7">6</text>
<text x="121.2" y="83.7">5</text>
<text x="100.9" y="86.2">3</text>
<text x="240.6" y="86.2">7</text>
<text x="240.6" y="88.8">8</text>
<text x="100.9" y="93.8">2</text>
<text x="121.2" y="93.8">1</text>
<text x="121.2" y="91.3">4</text>
<text x="206.9" y="91.3">10</text>
<text x="206.9" y="93.8">22</text>
<text x="240" y="93.8">19</text>
<text x="206.9" y="96.4">23</text>
<text x="206.9" y="98.9">24</text>
<text x="240" y="96.4">13</text>
<text x="240.6" y="101.5">1</text>
<text x="240.6" y="98.9">2</text>
<text x="207.5" y="106.5">9</text>
<text x="240.6" y="104">3</text>
<text x="240.6" y="106.5">4</text>
<text x="240" y="111.6">21</text>
<text x="206.9" y="114.2">16</text>
<text x="206.9" y="116.7">20</text>
<text x="240" y="119.2">14</text>
<text x="206.9" y="121.8">11</text>
<text x="206.9" y="124.3">12</text>
<text x="240" y="121.8">15</text>
<text x="240" y="124.3">17</text>
<text x="207.5" y="129.4">5</text>
<text x="240" y="129.4">18</text>
<text x="240.6" y="126.9">6</text>
</g>
<g font-size="1.3" fill="#0000c2">
<text x="12.7" y="171.6">LAYOUT: D10 and C10 directly at J3/J4. Wide pours for VIN_RAW, +VBUS, +VBUS_EFUSE (up to 15 A).</text>
<text x="12.7" y="173.7">LAYOUT: C11 at U2 VCAP/ANODE. U2 close to Q1 gate/source.</text>
<text x="12.7" y="175.7">LAYOUT: C14 at U3 VDD, C16/C17/C18/R17/R18 at their U3 pins, returns to U3 GND.</text>
<text x="12.7" y="177.8">LAYOUT: U3 exposed pad is IN (not GND): via array into the +VBUS pour.</text>
</g>
<text font-size="1" fill="#0000c2" x="104.1" y="115.4">C11: VCAP-ANODE, &lt;= 15 V (SNOSD17G)</text>
</svg>
